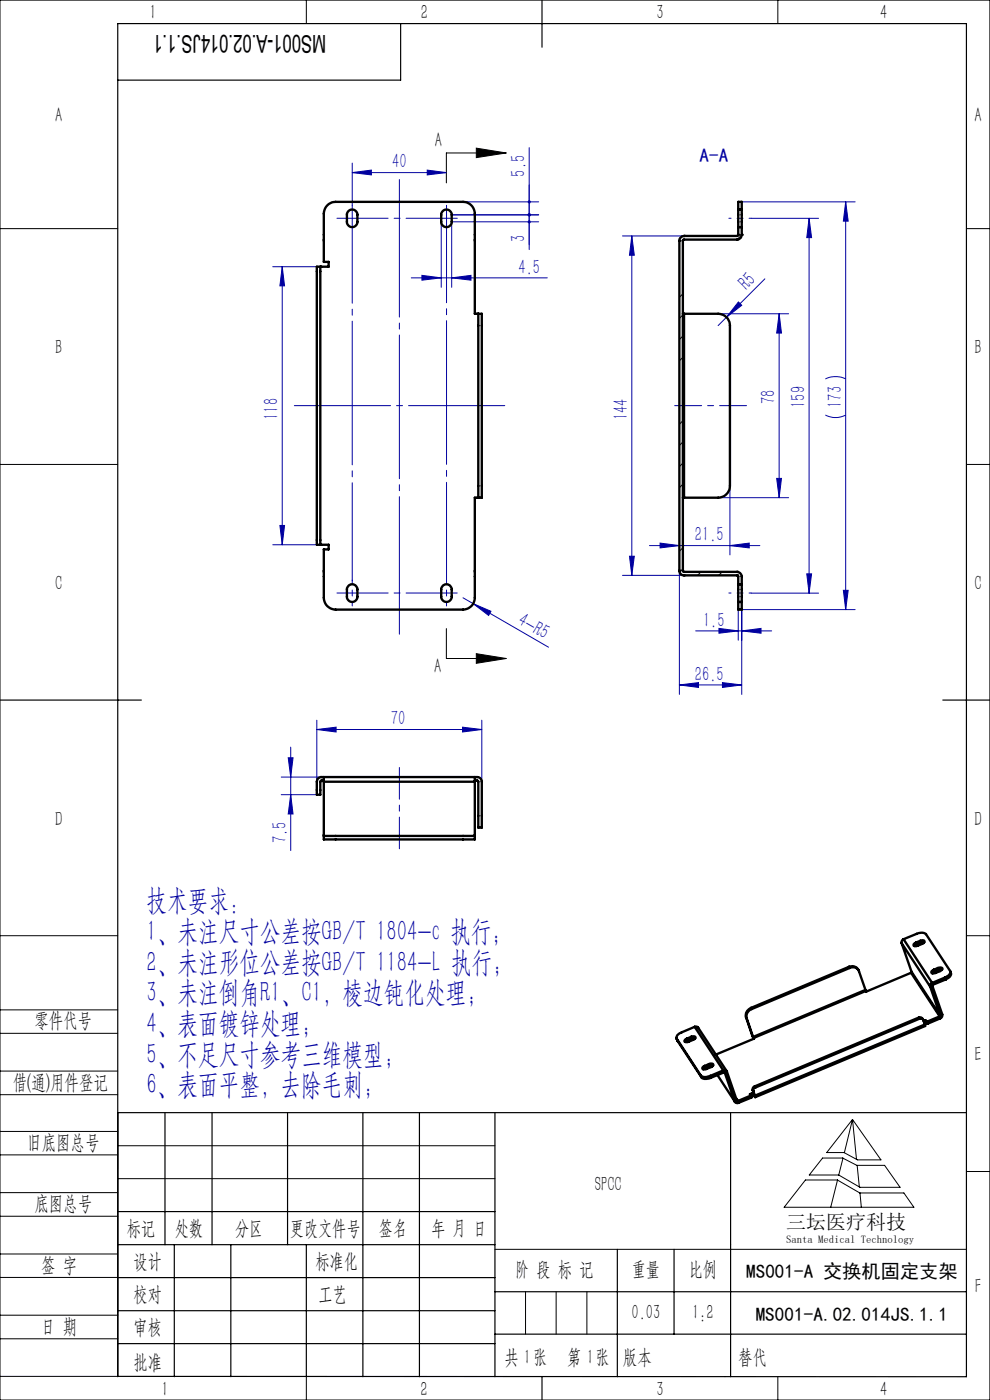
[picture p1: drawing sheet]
<svg xmlns="http://www.w3.org/2000/svg" width="210mm" height="297mm" viewBox="0 0 210 297" stroke-linecap="round" stroke-linejoin="round" font-family="sans-serif">
<g fill="none" stroke="#000" stroke-width=".21">
<path d="M0 0h210v297h-210zM65 0v5M165 0v5M101 31.4l6.4 1.1-6.4 .9zM107.4 32.5h-12.7v6.3M0 48.5h25M205 48.5h5M0 98.5h25M205 98.5h5M94.7 133.3v6.4h12.7M101 138.7l6.4 1-6.4 1zM0 198.5h25"/>
<path d="M205 198.5h5M0 214.2h25M0 219.2h25M0 232.2h25M0 227.2h25M25 236v56h-25M180.8 237.5l6.1 8.6h-5l-2.9-1.6h-3.6zM180.8 237.5l-1.7 7M180.8 237.5l.9 8.5M0 245h25M0 240h25M0 258h25"/>
<path d="M0 253h25M25 243.1h80M25 250h80M170.9 250.3h6.7l4.8 2.8h9.3l2.2 3h-27.6zM174.5 245.7h4.3l3 1.5h5.8l3.3 4.7h-8.5l-4.5-2.6h-6.2zM177.7 250.3l-1.5 5.8M178.8 245.7l-.9 3.6M181.8 247.2l.5 4.6M182.4 253.1l.3 3M205 248.5h5M0 271h25M0 266h25"/>
<path d="M0 279h25M105 265h100M111.5 274v9M118 274v9M124.5 274v9M0 284h25M65 292.1v4.9M153.7 292h.1M165 292v5"/>
</g>
<g fill="none" stroke="#0000a0" stroke-width=".21">
<path d="M74.7 36.6l4.1-.5v1zM74.7 34.6v9M74.7 36.6h20M90.6 36.1l4.1 .5-4.1 .5zM112.3 31.3v21.6M57.9 56.6h9.3M59.9 56.6l.5 4h-1zM59.9 56.6v59M87.2 58.9h28.9M89.5 58.4l4.1 .5-4.1 .5zM93.6 47.1v13.9M95.8 58.9l4.1-.5v1z"/>
<path d="M95.8 45.6h18.5M98.2 42.8h16.1M114.3 47.1h-18.5v13.9M132 50.1h13.1M134 50.1v72M134 50.1l.5 4h-1zM157.3 42.8h24.1M159.3 46.3h14.3M162.2 59.2l-9.9 9.9M171.6 46.3l.6 4.1h-1.1zM171.6 46.3v79.5M179.4 42.8l.5 4.1h-1z"/>
<path d="M179.4 42.8v86.5M152.3 66.6h15M156.6 64.1l.7 .7-3.2 2.5zM165.3 66.6v39M165.3 66.6l.5 4.1h-1.1zM175.1 88a4.6 4.6 0 0 0 4.3 0M175.1 80.4a4.9 4.9 0 0 1 4.3 0M57.9 115.6h9.3M59.4 111.5h1l-.5 4.1zM133.5 118h1l-.5 4.1zM137.8 115.7h23.4M140 115.2l4.1 .5-4.1 .5z"/>
<path d="M152.3 105.6h15M154.8 115.7l4.1-.5v1zM154.8 103.1v14.6M164.7 101.5h1.1l-.5 4.1zM98.2 126.8l2.2 1.3M100.4 128.1l3.7 1.6-.5 .9zM100.4 128.1l15.9 9.2M132 122.1h13.1M144.1 121.1v26.2M147.6 133.8h16.1M152.5 133.3l4.1 .5-4.1 .5zM156.6 129.3v6.5"/>
<path d="M157.3 133.8l4.1-.5v1zM159.3 125.8h14.3M171.1 121.7h1.1l-.6 4.1zM178.9 125.2h1l-.5 4.1zM181.4 129.3h-24.1v18M61.7 158.5v21.9M67.2 154.8l4.1-.5v1zM67.2 152.8v13M67.2 154.8h35M98.1 154.3l4.1 .5-4.1 .5zM102.2 152.8v13M144.1 145.3l4.1-.5v1z"/>
<path d="M144.1 145.3h13.2M153.2 144.8l4.1 .5-4.1 .5zM59.7 168.6h7.5M59.7 164.8h8.5M61.1 160.8h1.1l-.5 4zM61.7 168.6l.5 4.1h-1.1z"/>
</g>
<path d="M74.7 123.2v-79.6" fill="none" stroke="#0000a0" stroke-width=".21" stroke-dasharray="30.5 1.3 1.3 1.3" stroke-dashoffset="9.7"/>
<path d="M94.7 123v-79.4" fill="none" stroke="#0000a0" stroke-width=".21" stroke-dasharray="30.5 1.3 1.3 1.3" stroke-dashoffset="9.8"/>
<path d="M74.7 128.6v-5.5M94.7 128.6v-5.5" fill="none" stroke="#0000a0" stroke-width=".21" stroke-dasharray="30.5 1.3 1.3 1.3" stroke-dashoffset="29.6"/>
<path d="M84.7 38.1v96.4" fill="none" stroke="#0000a0" stroke-width=".21" stroke-dasharray="30.5 1.3 1.3 1.3" stroke-dashoffset="1.3"/>
<path d="M107.1 86.1h-44.7" fill="none" stroke="#0000a0" stroke-width=".21" stroke-dasharray="30.5 1.3 1.3 1.3" stroke-dashoffset="10.1"/>
<path d="M84.7 162.8v17.3" fill="none" stroke="#0000a0" stroke-width=".21" stroke-dasharray="30.5 1.3 1.3 1.3" stroke-dashoffset="23.8"/>
<path d="M154.6 46.3h4.8M154.6 125.8h4.8" fill="none" stroke="#0000a0" stroke-width=".21" stroke-dasharray="30.5 1.3 1.3 1.3" stroke-dashoffset="30"/>
<path d="M143.1 86.1h15.3" fill="none" stroke="#0000a0" stroke-width=".21" stroke-dasharray="30.5 1.3 1.3 1.3" stroke-dashoffset="24.8"/>
<g fill="none" stroke="#000" stroke-width=".25">
<path d="M85 5v12h-60M115 0v10M0 148.5h30M200 148.5h10M25 236h180M35 236v28.1M45 236v28.1M61 236v28.1M77 236v56.1M89 236v56.1M105 236v56.1M155 236v56.1"/>
<path d="M25 257h80M25 264.1h80M25 271h80M25 278.1h80M37 264.1v28M49 264.1v28M65 264.1v28M105 274h100M131 265v27.1M143 265v18M25 292l180 .1v-287.1h-180v287.1M25 285h80"/>
<path d="M105 283h100M115 292v5"/>
</g>
<path d="M71.5 46.3h25.5M71.5 125.8h25.5" fill="none" stroke="#0000a0" stroke-width=".21" stroke-dasharray="30.5 1.3 1.3 1.3" stroke-dashoffset="19.6"/>
<path d="M101 31.4l6.4 1.1-6.4 .9zM101 138.7l6.4 1-6.4 1z" fill="#000"/>
<g fill="#0000a0">
<path d="M156.6 64.1l.7 .7-3.2 2.5z"/>
<path d="M100.4 128.1l3.7 1.6-.5 .9z"/>
<path d="M74.7 36.6l4.1-.5v1zM90.6 36.1l4.1 .5-4.1 .5z"/>
<path d="M154.8 115.7l4.1-.5v1zM140 115.2l4.1 .5-4.1 .5z"/>
<path d="M67.2 154.8l4.1-.5v1zM98.1 154.3l4.1 .5-4.1 .5z"/>
<path d="M89.5 58.4l4.1 .5-4.1 .5zM95.8 58.9l4.1-.5v1z"/>
<path d="M61.7 168.6l.5 4.1h-1.1zM61.1 160.8h1.1l-.5 4z"/>
<path d="M165.3 66.6l.5 4.1h-1.1zM164.7 101.5h1.1l-.5 4.1z"/>
<path d="M112 45.4a.35 .35 0 0 0 .2 .5 .35 .35 0 0 0 .4-.3 .35 .35 0 0 0-.3-.4v.4v-.4zM112 42.6a.34 .34 0 0 0 0 .4 .34 .34 0 0 0 .3 .2v-.4v.4a.34 .34 0 0 0 .3-.5 .34 .34 0 0 0-.6-.1z"/>
<path d="M133.5 118h1l-.5 4.1zM134 50.1l.5 4h-1z"/>
<path d="M171.6 46.3l.6 4.1h-1.1zM171.1 121.7h1.1l-.6 4.1z"/>
<path d="M112 46.8a.33 .33 0 0 0 .1 .5 .33 .33 0 0 0 .5-.1 .33 .33 0 0 0-.3-.5v.4v-.4zM112 45.4a.31 .31 0 0 0-.1 .3 .31 .31 0 0 0 .4 .2v-.3v.3a.33 .33 0 0 0 .3-.5 .33 .33 0 0 0-.6 0z"/>
<path d="M59.9 56.6l.5 4h-1zM59.4 111.5h1l-.5 4.1z"/>
<path d="M179.4 42.8l.5 4.1h-1zM178.9 125.2h1l-.5 4.1z"/>
<path d="M144.1 145.3l4.1-.5v1zM153.2 144.8l4.1 .5-4.1 .5zM152.5 133.3l4.1 .5-4.1 .5zM157.3 133.8l4.1-.5v1z"/>
</g>
<g fill="none" stroke="#000" stroke-width=".5">
<path d="M67.9 56.6h1.8v-1h-1v-10.3a2.53 2.53 0 0 1 2.5-2.5h27a2.53 2.53 0 0 1 2.5 2.5v21.3h.8M67.9 56.6v59M67.9 56.6h-.7v59h.7M73.8 44.9a1.11 1.11 0 0 1 1.3-.4 1.11 1.11 0 0 1 .7 1.1v1.5a1.11 1.11 0 0 1-1.1 1.1 1.11 1.11 0 0 1-1.1-1.1v-1.8zM93.8 44.9a1.11 1.11 0 0 1 1.3-.4 1.11 1.11 0 0 1 .7 1.1v1.5a1.11 1.11 0 0 1-1.1 1.1 1.11 1.11 0 0 1-1.1-1.1v-1.8zM156.6 48.2v1.6l-.1 .3h-11.4a1.01 1.01 0 0 0-1 1v70a.95 .95 0 0 0 1 1h11.3l.2 .2v1.7M156.6 44.4v3.8M156.6 44.4v-1.6h.7v1.6M156.6 48.2h.7M156.6 44.4h.7M157.3 48.2v1.6a1.01 1.01 0 0 1-.9 1h-11.4l-.1 .2v70.1l.1 .2h11.4a1.02 1.02 0 0 1 .9 1v1.7M157.3 44.4v3.8"/>
<path d="M101.5 66.6h.7v39h-.7M101.5 66.6v39M144.9 66.6h.2M145.1 66.6h7.2a2.53 2.53 0 0 1 2.5 2.5v34a2.53 2.53 0 0 1-2.5 2.5h-7.2M145.1 66.6v39M101.5 105.6h-.8v21.2a2.53 2.53 0 0 1-2.5 2.5h-27a2.53 2.53 0 0 1-2.5-2.5v-10.2h1v-1h-1.8M144.9 105.6h.2M74 124.2a1.13 1.13 0 0 1 1.8 .9v1.5a1.11 1.11 0 0 1-1.1 1.1 1.11 1.11 0 0 1-1.1-1.1v-1.8zM94 124.2a1.13 1.13 0 0 1 1.8 .9v1.5a1.11 1.11 0 0 1-1.1 1.1 1.11 1.11 0 0 1-1.1-1.1v-1.8zM156.6 124v3.7M156.6 127.7v1.6h.7v-1.6M156.6 124h.7"/>
<path d="M156.6 127.7h.7M157.3 124v3.7M68.7 177.3v.8h32v-.8M68.7 177.3h32M68.7 165.8v11.5M68.7 164.8v1M68.7 165.6h-.5l-.3 .2v2.8h-.7v-2.8a.95 .95 0 0 1 1-1h33a.95 .95 0 0 1 1 1v9.8h-.7v-9.8l-.2-.2h-.6M68.7 165.8h32M100.7 165.8v11.5M100.7 164.8v1M191.7 199.2l-.3 .3-.2 .6M191.7 199.2l2.7-1.1a1.82 1.82 0 0 1 2 .1l5.1 7.8a1.28 1.28 0 0 1-1 1.4"/>
<path d="M191.7 199.2l6 9.3M194.3 200l.1 .4M195.2 199.6a.6 .6 0 0 1 .9 .2l-.2 .3-1.2 .5a.48 .48 0 0 1-.6 .2 .48 .48 0 0 1-.3-.5l.5-.3M195.2 199.6l-.9 .4M195.2 199.6l.1 .4M195.3 200l-.9 .4M196 199.9l-.7 .1M146.6 220a.48 .48 0 0 1 .6-.2 .48 .48 0 0 1 .3 .4l-1.4 .8a.48 .48 0 0 1-.5 .2 .48 .48 0 0 1-.4-.5l.5-.4M146.6 220l-.9 .3M146.6 220l.2 .3M147.4 217.8l-2.8 1.2a1.15 1.15 0 0 0-1.1 1.3M147.4 217.8h.4l.3 .2 6.1 9.3"/>
<path d="M147.4 217.8l6 9.3M158.3 215.8l1.5 4.6M158.3 215.8l.1 .2M158.4 216l1.3 4M159.3 213.8a1.7 1.7 0 0 0-1 2M159.3 213.8l.2 .3M159.5 214.1a1.64 1.64 0 0 0-1.1 1.9M159.7 220l.1 .2M180.1 205.1a1.56 1.56 0 0 1 2 .7M180.1 205.1l-20.8 8.7M180.1 205.1l.1 .2M180.2 205.3a1.4 1.4 0 0 1 2 .8l1.4 3.9"/>
<path d="M180.2 205.3l-20.7 8.8M183.6 210l.1 .2M183.6 210l-23.9 10M183.7 210.2l-23.9 10M191.2 200.1l6.1 9.2M191.2 200.1l2.2 6.1M193.3 206.4l-9.5 4-.1-.2M193.3 206.4l6 9.2M193.4 206.2l-.1 .2M193.4 206.2l6 9.2M194.4 200.4l-.4 .3M194.9 215.9l.4-.1 .5 .5"/>
<path d="M194.9 215.9l.2 .2M194.9 215.9l-34.8 14.6M195.1 216.1a.55 .55 0 0 1 .8 .3l.3 .9M195.1 216.1l-34.9 14.6M196.2 217.3l.1 .4-36.1 15.1M196.2 217.3l-36.1 15.1M196.4 216.5l.2 .3M196.4 216.5l-.5 .2M196.4 216.5l.1 .4M196.5 216.9l.2 .3M196.5 216.9l-.4 .2M196.6 216.8l.1 .4"/>
<path d="M197.3 209.3l2.1 6.1M197.7 208.5l-.4 .4v.4M198 205.7l.2 .5M198.2 206.2l-.4 .3M199 205.3a.6 .6 0 0 1 .9 .3l-.4 .3-1 .5a.57 .57 0 0 1-.9-.2l.4-.5M199 205.3l-1 .4M199 205.3l.1 .5M199.1 205.8l-.9 .4M199.3 215.6l-2.7 1.2M199.4 215.4l-.1 .2M199.8 205.7l-.7 .1M200.5 207.4l.1 .4"/>
<path d="M200.5 207.4l-2.8 1.1M200.6 207.8l-2.8 1.2 2.1 6.2-.1 .4-.3 .4-2.8 1.2M201.6 206.1a1.23 1.23 0 0 1-1 1.7M143.5 220.3l.2 .4M143.5 220.3l5.2 7.9M143.5 220.3l.2 .5 5.1 7.8M145.7 220.3l.1 .4M145.8 220.7l-.4 .3M146.8 220.3l-1 .4M147.5 220.3h-.7M148.7 228.2a1.82 1.82 0 0 0 2 0M148.7 228.2l.1 .4"/>
<path d="M148.8 228.6a1.82 1.82 0 0 0 2 0M149.5 226.1l.1 .4M149.6 226.5l-.4 .3M150.4 225.7a.48 .48 0 0 1 .5-.2 .48 .48 0 0 1 .4 .5l-1.4 .8a.48 .48 0 0 1-.6 .2 .48 .48 0 0 1-.3-.5l.5-.4M150.4 225.7l-.9 .4M150.4 225.7l.1 .4M150.5 226.1l-.9 .4M150.7 228.2l.1 .4M150.9 226.1l.1 .2M151.3 226.1h-.8M152.2 228.1l3.7 5.6M153.4 227.1l.4-.1 .4 .3 2.1 6.2 .2 .1"/>
<path d="M153.4 227.1l-2.7 1.1M153.7 227.6l-.1-.1-2.8 1.1M153.7 227.6l2.2 6.1M153.7 227.5v.1M155.9 233.7v.1M156.1 233l.4 .6M159.3 232.4l.1 .4-2.7 1.2-.7-.1-.1-.2M159.3 232.4l-2.8 1.2M159.7 231.3l.3 1-.3-.5M159.7 231.3l.1 .2M159.7 231.8l.1 .5M159.7 231.8l-.6 .3 .2 .3"/>
<path d="M159.8 231.5l.3 .9M159.8 232.3l.4 .5-.1-.4M159.8 220.2l.1 .1-8.1 3.4M159.8 232.3l-.5 .2M160.1 230.5l-.3 .2-.1 .6M160.1 230.5l.1 .2M160.2 230.7l-.3 .2-.1 .6"/>
</g>
<g fill="none" stroke="#000" stroke-width=".21">
<path d="M157.3 49.8l-.9 1M144.9 62.3l-.8 .8M144.9 66.8l-.8 .8M144.9 71.3l-.8 .7M144.9 75.8l-.8 .7M144.9 89.2l-.8 .8M144.9 93.8l-.8 .7M144.9 98.2l-.8 .8M144.9 116.2l-.8 .7M144.9 102.7l-.8 .8M144.9 120.7l-.8 .7M148.7 121.3l-.7 .8"/>
<path d="M153.2 121.3l-.8 .8"/>
</g>
<path d="M156.1 122.1a.25 .25 0 0 1 .5 0 .25 .25 0 0 1-.5 0zM156.3 49.8a.25 .25 0 0 1 .5 0 .25 .25 0 0 1-.5 0zM143.9 121.1a.25 .25 0 0 1 .5 0 .25 .25 0 0 1-.5 0zM144.8 122.1a.25 .25 0 0 1 .5 0 .25 .25 0 0 1-.5 0zM143.9 51.1a.25 .25 0 0 1 .5 0 .25 .25 0 0 1-.5 0zM144.8 50.1a.25 .25 0 0 1 .5 0 .25 .25 0 0 1-.5 0zM156.1 121.3a.25 .25 0 0 1 .5 0 .25 .25 0 0 1-.5 0zM157.1 49.8a.25 .25 0 0 1 .5 0 .25 .25 0 0 1-.5 0zM156.1 50.8a.25 .25 0 0 1 .5 0 .25 .25 0 0 1-.5 0z" fill="#000"/>
<g font-size="6.3" fill="#0000a0">
<text x="31.1" y="193.2">技术要求：</text>
<text x="31.1" y="199.7">1、未注尺寸公差按GB/T 1804-c 执行；</text>
<text x="31.1" y="206.2">2、未注形位公差按GB/T 1184-L 执行；</text>
<text x="31.1" y="212.7">3、未注倒角R1、C1，棱边钝化处理；</text>
<text x="31.1" y="219.2">4、表面镀锌处理；</text>
<text x="31.1" y="225.7">5、不足尺寸参考三维模型；</text>
<text x="31.1" y="232.2">6、表面平整，去除毛刺;</text>
</g>
<text font-size="5.2" x="69.2" y="7.3" transform="rotate(-180 69.2 7.3)">MS001-A.02.014JS.1.1</text>
<g font-size="4.4" fill="#010000">
<text x="31.7" y="4.1">1</text>
<text x="89.2" y="4.1">2</text>
<text x="139.2" y="4.1">3</text>
<text x="186.7" y="4.1">4</text>
<text x="156.6" y="289.5">替代</text>
</g>
<g font-size="4.4">
<text x="11.7" y="25.9">A</text>
<text x="206.7" y="25.9">A</text>
<text x="92.2" y="31.1">A</text>
<text x="11.7" y="75.1">B</text>
<text x="206.7" y="75.1">B</text>
<text x="11.7" y="125.1">C</text>
<text x="206.7" y="125.1">C</text>
<text x="92.1" y="142.7">A</text>
<text x="11.7" y="175.1">D</text>
<text x="206.7" y="175.1">D</text>
<text x="7.3" y="217.9">零件代号</text>
<text x="206.7" y="225.1">E</text>
<text x="2.7" y="231">借(通)用件登记</text>
<text x="5.8" y="243.7">旧底图总号</text>
<text x="7.3" y="256.8">底图总号</text>
<text x="126.2" y="252.6">SPCC</text>
<text x="26.9" y="261.9">标记</text>
<text x="37.1" y="261.9">处数</text>
<text x="49.9" y="261.9">分区</text>
<text x="61.5" y="261.9">更改文件号</text>
<text x="80.4" y="261.9">签名</text>
<text x="91.5" y="261.9">年 月 日</text>
<text x="8.7" y="269.8">签 字</text>
<text x="28.3" y="268.9">设计</text>
<text x="66.9" y="268.9">标准化</text>
<text x="109.3" y="270.8">阶 段 标 记</text>
<text x="134" y="270.8">重量</text>
<text x="146.1" y="270.8">比例</text>
<text x="206.8" y="274.4">F</text>
<text x="28.3" y="276">校对</text>
<text x="67.6" y="276">工艺</text>
<text x="134" y="279.8">0.03</text>
<text x="146.8" y="279.8">1:2</text>
<text x="8.7" y="282.9">日 期</text>
<text x="28.4" y="283">审核</text>
<text x="28.3" y="290.4">批准</text>
<text x="107" y="289.5">共 张</text>
<text x="111.1" y="289.5">1</text>
<text x="120.3" y="289.5">第 张</text>
<text x="124.5" y="289.5">1</text>
<text x="132.1" y="289.5">版本</text>
<text x="34.2" y="296.2">1</text>
<text x="89.2" y="296.2">2</text>
<text x="139.2" y="296.2">3</text>
<text x="186.7" y="296.2">4</text>
</g>
<g font-size="4.4" fill="#0000a0">
<text x="83.2" y="35.7">40</text>
<text x="111.4" y="37.5" transform="rotate(-90 111.4 37.5)">5.5</text>
<text x="111.4" y="51.4" transform="rotate(-90 111.4 51.4)">3</text>
<text x="110" y="58.1">4.5</text>
<text x="158.4" y="61.8" transform="rotate(-45 158.4 61.8)">R5</text>
<text x="59" y="89.1" transform="rotate(-90 59 89.1)">118</text>
<text x="133.2" y="89.2" transform="rotate(-90 133.2 89.2)">144</text>
<text x="164.4" y="85.7" transform="rotate(-90 164.4 85.7)">78</text>
<text x="170.8" y="86.5" transform="rotate(-90 170.8 86.5)">159</text>
<text x="178.5" y="86.5" transform="rotate(-90 178.5 86.5)">173</text>
<text x="147.4" y="114.8">21.5</text>
<text x="109.6" y="132.4" transform="rotate(30 109.6 132.4)">4-R5</text>
<text x="149.1" y="132.9">1.5</text>
<text x="147.4" y="144.4">26.5</text>
<text x="82.9" y="153.9">70</text>
<text x="60.8" y="178.9" transform="rotate(-90 60.8 178.9)">7.5</text>
</g>
<text font-size="4.2" x="166.8" y="260.7">三坛医疗科技</text>
<text font-size="4.1" fill="#0000a0" x="148.4" y="34.4">A-A</text>
<g font-size="4.1">
<text x="158.3" y="271.1">MS001-A 交换机固定支架</text>
<text x="160.3" y="280.2">MS001-A.02.014JS.1.1</text>
</g>
<text font-size="2.3" x="166.8" y="263.6">Santa Medical Technology</text>
</svg>
